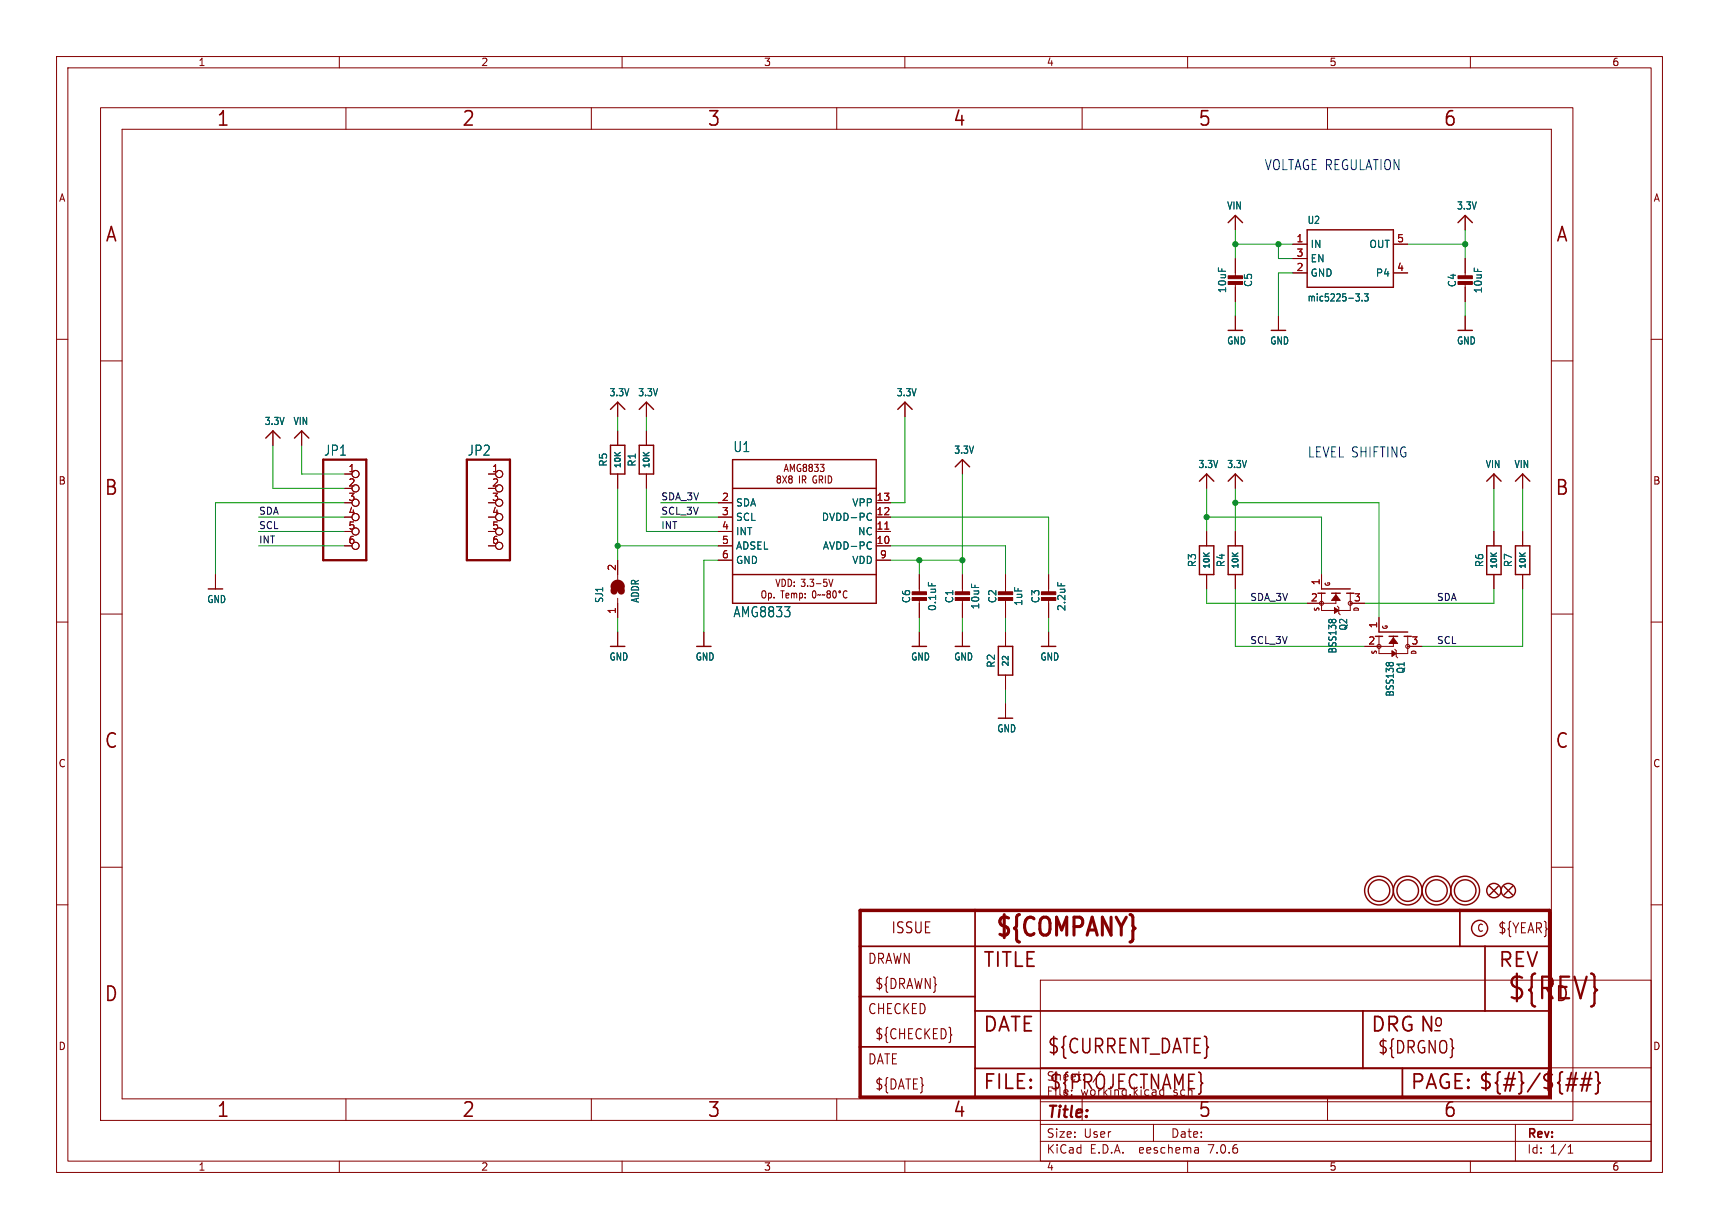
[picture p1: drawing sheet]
<svg xmlns="http://www.w3.org/2000/svg" width="304mm" height="217mm" viewBox="0 0 304 217" stroke-linecap="round" stroke-linejoin="round" font-family="sans-serif">
<g fill="none" stroke="#840000" stroke-width=".18">
<path d="M10 10h284v197.3h-284zM12 12h280v193.3h-280zM17.8 19h260.3v179.1h-260.3zM60 10v2M61.2 19v3.9M104.6 19v3.9M110 10v2M148 19v3.9M160 10v2M191.3 19v3.9M210 10v2M234.7 19v3.9"/>
<path d="M260 10v2M21.6 22.9h252.7v171.4h-252.7zM218.4 38.1v2.5M259.1 38.1v2.5M10 60h2M218.4 45.7v3.3M218.4 50v3.3M218.4 55.9v2.5M226.1 55.9v2.5M228.6 43.2h2.5M228.6 48.3h2.5M228.6 45.7h2.5"/>
<path d="M246.4 43.2h2.5M246.4 48.3h2.5M259.1 45.7v3.3M259.1 50v3.3M259.1 55.9v2.5M292 60h2M17.8 63.8h3.8M48.3 76.2v2.5M53.3 76.2v2.5M109.2 71.1v2.6M109.2 76.2v2.5M114.3 71.1v2.6"/>
<path d="M114.3 76.2v2.5M160 71.1v2.6M274.3 63.8h3.8M61 83.8h1.2M61 88.9h1.2M61 94h1.2M61 96.5h1.2M86.4 83.8h1.2M86.4 88.9h1.2M86.4 94h1.2M86.4 96.5h1.2M109.2 83.8v2.6"/>
<path d="M109.2 99.1v3.4M114.3 83.8v2.6M127 88.9h2.5M127 94h2.5M127 96.5h2.5M127 91.4h2.5M127 99.1h2.5M137.6 84.7l-.2-.2 .2-.3h.3l.1 .2-.2 .3M137.6 84.7l-.2 .2v.3l.2 .2h.3l.1-.2v-.3l-.2-.2M137.6 84.7h.2M138.4 84.2l.7 1.2M138.7 83.4l.3-1.3 .4 1.3"/>
<path d="M138.8 83h.5M139.1 84.2l-.7 1.2M139.7 84.7l-.2-.2 .2-.3h.2l.2 .2-.2 .3M139.7 84.7h.2M139.7 84.7l-.2 .2v.4l.2 .1h.3l.1-.2-.1-.4-.1-.1M139.7 83.4v-1.3l.4 .9 .4-.9v1.3M141.4 84.2v1.2M141.5 82.2a.62 .62 0 0 0-.6 .5 .62 .62 0 0 0 .4 .7l.3-.1v-.5h-.2M141.9 84.8h.5l.1-.2-.1-.4h-.5v1.2M142.1 84.8l.4 .6M142.2 82.7l-.2-.3 .2-.3 .3 .1 .1 .1-.2 .4M142.2 82.7l-.2 .2v.2l.2 .3 .3-.1 .1-.2v-.2l-.2-.2"/>
<path d="M142.2 82.7h.2M143.2 82.7l-.2-.3 .2-.3 .4 .1 .1 .1-.3 .4M143.2 82.7l-.2 .2 .1 .4 .1 .1 .4-.1 .1-.2-.1-.3-.2-.1M143.2 82.7h.2M144 82.1h.7l-.4 .5 .3 .1v.6l-.1 .1-.5-.1M144.3 84.2a.62 .62 0 0 0-.6 .5 .62 .62 0 0 0 .4 .7l.3-.1v-.4h-.2M144.9 84.8h.4M145 82.1h.7l-.4 .5 .3 .1 .1 .1M145.1 84.8l.4 .6M145.3 84.2h-.4v1.2M145.9 84.2v1.2M146.5 84.2v1.2l.5-.2"/>
<path d="M154.9 88.9h2.6M154.9 94h2.6M154.9 96.5h2.6M154.9 91.4h2.6M154.9 99.1h2.6M170.2 81.3v2.5M213.4 83.8v2.6M213.4 94v2.5M218.4 83.8v2.6M218.4 94v2.5M264.2 83.8v2.6M264.2 94v2.5"/>
<path d="M269.2 83.8v2.6M269.2 94v2.5M10 110h2M17.8 108.6h3.8M38.1 101.6v2.5M109.2 105.8v3.4M109.2 111.8v2.5M124.5 111.8v2.5M134.9 104.5h.3l.2 .2v.6l-.2 .4-.4-.1-.1-.7zM135.9 105l.3-.1 .2 .2-.1 .6h-.4M135.9 104.9v1.3M136.9 105.6v.1"/>
<path d="M137.2 102.4l.4 1.3 .3-1.3M138.1 104.5h.6M138.3 102.4a.67 .67 0 0 1 .6 .5 .67 .67 0 0 1-.2 .7l-.4 .1zM138.4 104.5v1.2M139 105.3l.5-.1-.1-.2-.3-.1-.1 .2v.6h.4M139.4 102.4a.67 .67 0 0 1 .6 .5 .67 .67 0 0 1-.2 .7l-.4 .1zM140 104.9v.8M140 105l.3-.1 .1 .2M140.4 105.1l.2-.2 .2 .1 .1 .7M140.4 105.1v.6M140.4 103.6v.1M140.4 102.9v.1"/>
<path d="M141.4 104.9v1.3M141.4 105l.3-.1 .2 .2-.1 .6h-.4M141.7 102.4h.6l-.3 .5 .3 .1v.6l-.2 .1-.4-.1M142.4 105.6v.1M142.4 105v.1M142.8 103.6v.1M143.2 102.4h.7l-.4 .5 .3 .1 .1 .2M143.2 103.6l.2 .1M146.2 102.4h-.5l-.1 .6 .4-.1 .2 .3M146.6 102.4l.3 1.3 .4-1.3M149.8 104.6l-.1-.1a.62 .62 0 0 0-.7 .5 .62 .62 0 0 0 .5 .7l.3-.1M162.6 101.6v3.3"/>
<path d="M162.6 105.9v3.3M162.6 111.8v2.5M170.2 101.6v3.3M170.2 105.9v3.3M170.2 111.8v2.5M177.8 101.6v3.3M177.8 105.9v3.3M177.8 111.8v2.5M177.8 119.4v2.5M185.4 101.6v3.3M185.4 105.9v3.3M185.4 111.8v2.5"/>
<path d="M213.4 101.6v2.5M218.4 101.6v2.5M233.7 104.9v3h5.1v-3M233.7 101.6v2.5M236.2 104.9v1.8h-5.1M236.5 107.2l.2 .2v1.1l.3 .2M238.8 106.7h2.5M243.8 112.5v3.1h5.1v-3.1M243.8 109.2v2.6M246.4 112.5v1.8h-5.1M246.6 114.8l.3 .3v1l.2 .2M248.9 114.3h2.6"/>
<path d="M264.2 101.6v2.5M269.2 101.6v2.5M274.3 108.6h3.8M292 110h2M177.8 124.5v2.5M10 160h2M17.8 153.4h3.8M274.3 153.4h3.8M292 160h2M184 173.3h108v32h-108zM61.2 194.3v3.8M104.6 194.3v3.8"/>
<path d="M148 194.3v3.8M184 198.8h108M184 194.8h108M184 188.8h108M191.3 194.3v3.8M204 198.8v3M234.7 194.3v3.8M268 198.8v6.5M60 205.3v2M110 205.3v2M160 205.3v2M184 201.8h108"/>
<path d="M210 205.3v2M211.8 203l.1 .9M211.9 203.8l-.1 .1M211.9 203.3h-.1M260 205.3v2M277.3 203.9h.8M277.3 202.8l.4-.4v1.5"/>
<circle cx="62.9" cy="88.9" r=".63"/>
<circle cx="62.9" cy="96.5" r=".63"/>
<circle cx="62.9" cy="91.4" r=".63"/>
<circle cx="62.9" cy="86.4" r=".63"/>
<circle cx="62.9" cy="94" r=".63"/>
<circle cx="62.9" cy="83.8" r=".63"/>
<circle cx="88.3" cy="88.9" r=".63"/>
<circle cx="88.3" cy="91.4" r=".63"/>
<circle cx="88.3" cy="96.5" r=".63"/>
<circle cx="88.3" cy="83.8" r=".63"/>
<circle cx="88.3" cy="86.4" r=".63"/>
<circle cx="88.3" cy="94" r=".63"/>
<circle cx="233.7" cy="106.7" r=".36"/>
<circle cx="238.8" cy="106.7" r=".36"/>
<circle cx="243.8" cy="114.3" r=".36"/>
<circle cx="248.9" cy="114.3" r=".36"/>
</g>
<g fill="none" stroke="#840000" stroke-width=".25">
<path d="M217.2 39.4l1.2-1.3 1.3 1.3M257.8 39.4l1.3-1.3 1.2 1.3M217.2 58.4h2.5M224.8 58.4h2.5M231.1 40.6h15.3v10.2h-15.3zM257.8 58.4h2.5M47 77.5l1.3-1.3 1.2 1.3M52.1 77.5l1.2-1.3 1.3 1.3M107.9 72.4l1.3-1.3 1.3 1.3M107.9 78.7h2.6v5.1h-2.6zM113 72.4l1.3-1.3 1.3 1.3M113 78.7h2.6v5.1h-2.6z"/>
<path d="M158.7 72.4l1.3-1.3 1.3 1.3M129.5 81.3h25.4v25.4h-25.4zM129.5 86.4h25.4M168.9 82.5l1.3-1.2 1.2 1.2M212.1 85.1l1.3-1.3 1.2 1.3M212.1 96.5h2.5v5.1h-2.5zM217.2 96.5h2.5v5.1h-2.5zM217.2 85.1l1.2-1.3 1.3 1.3M262.9 96.5h2.5v5.1h-2.5zM262.9 85.1l1.3-1.3 1.2 1.3M268 96.5h2.5v5.1h-2.5zM268 85.1l1.2-1.3 1.3 1.3"/>
<path d="M36.8 104.1h2.6M107.9 114.3h2.6M123.2 114.3h2.5M129.5 101.6h25.4M161.3 114.3h2.5M168.9 114.3h2.5M176.5 114.3h2.6v5.1h-2.6zM184.1 114.3h2.6M233 104.9h1.3M233.7 104.1h5.1M235.5 104.9h1.5M238.1 104.9h1.3"/>
<path d="M243.2 112.5h1.3M243.8 111.8h5.1M245.6 112.5h1.5M248.3 112.5h1.3M176.5 127h2.6M263.4 156.7l1.5 1.5M264.9 156.7l-1.5 1.5M265.9 156.7l1.6 1.5M267.5 156.7l-1.6 1.5"/>
<circle cx="243.8" cy="157.5" r="2.54"/>
<circle cx="243.8" cy="157.5" r="1.9"/>
<circle cx="248.9" cy="157.5" r="2.54"/>
<circle cx="248.9" cy="157.5" r="1.9"/>
<circle cx="254" cy="157.5" r="2.54"/>
<circle cx="254" cy="157.5" r="1.9"/>
<circle cx="259.1" cy="157.5" r="2.54"/>
<circle cx="259.1" cy="157.5" r="1.9"/>
<circle cx="264.2" cy="157.5" r="1.27"/>
<circle cx="266.7" cy="157.5" r="1.27"/>
<circle cx="261.6" cy="164.2" r="1.42"/>
</g>
<g fill="#840000" stroke="#840000" stroke-width=".18">
<path d="M217.2 48.8h2.5v.5h-2.5z"/>
<path d="M217.2 49.8h2.5v.5h-2.5z"/>
<path d="M257.8 49.8h2.5v.5h-2.5z"/>
<path d="M257.8 48.8h2.5v.5h-2.5z"/>
<path d="M176.5 105.7h2.6v.5h-2.6z"/>
<path d="M176.5 104.6h2.6v.6h-2.6z"/>
<path d="M236.2 105.2l.8 1h-1.5z"/>
<path d="M236 107.4l.7 .5-.7 .6z"/>
<path d="M161.3 105.7h2.5v.5h-2.5z"/>
<path d="M161.3 104.6h2.5v.6h-2.5z"/>
<path d="M168.9 105.7h2.5v.5h-2.5z"/>
<path d="M168.9 104.6h2.5v.6h-2.5z"/>
<path d="M184.1 105.7h2.6v.5h-2.6z"/>
<path d="M184.1 104.6h2.6v.6h-2.6z"/>
<path d="M246.4 112.8l.7 1h-1.5z"/>
<path d="M246.1 115.1l.8 .5-.8 .5z"/>
</g>
<g fill="none" stroke="#006464" stroke-width=".18">
<path d="M239.7 52h.7l-.4 .4 .3 .2 .1 .4-.2 .2h-.3M240.8 53.1v.1M241.3 52h.6l-.3 .4 .3 .2v.5l-.2 .1-.4-.1M153.7 90.7l.4 .2M153.8 95.8l.3 .2M154.1 97l-.3 .1M154.1 91.9l-.4 .1M164.2 103v.6M187 103v.6M235 109.6l.2-.1 .2 .1M235.6 109.6l.1-.1 .5 .1M245.2 117.2l.2-.1 .2 .1"/>
<path d="M245.7 117.2l.2-.1 .4 .1"/>
</g>
<path d="M57.1 81.3h7.7v17.8h-7.7zM82.5 81.3h7.7v17.8h-7.7z" fill="none" stroke="#840000" stroke-width=".41"/>
<path d="M108.6 104.5a.64 .64 0 0 1 .6-.6 .64 .64 0 0 1 .7 .6M108.6 103.8a.64 .64 0 0 1 .6-.7 .64 .64 0 0 1 .7 .7" fill="none" stroke="#840000" stroke-width="1.3"/>
<path d="M156.5 93.6h.7" fill="none" stroke="#a90000" stroke-width=".18"/>
<path d="M152.1 161h121.9v33h-121.9z" fill="none" stroke="#840000" stroke-width=".61"/>
<path d="M152.1 176.2h20.3M152.1 167.3h121.9M172.4 161v33M172.4 178.8h101.6M241 178.8v10.1M258.1 161v6.3M262.6 167.3v11.5M152.1 185.1h20.3M172.4 188.9h101.6M248 188.9v5.1" fill="none" stroke="#840000" stroke-width=".3"/>
<path d="M276.9 191.8h1.8M277.1 190.8h1.9M278.7 189.7l-.7 3.2M279.4 191.8h1.9M279.7 190.8h1.8M280.4 189.7l-.7 3.2M281.3 189.7l-.8 3.2M282.1 189.5l.4 .2 .1 .2v1.2l.3 .4-.3 .3v1.2l-.1 .3-.4 .1" fill="none" stroke="#840000" stroke-width=".32"/>
<path d="M168.2 182.9l.1 .1-.1 .1" fill="none" stroke="#840000" stroke-width=".19"/>
<g fill="none" stroke="#009600" stroke-width=".18">
<path d="M218.4 40.6v5.1M218.4 53.3v2.6M218.4 43.2h10.2M226.1 43.2v2.5h2.5M228.6 48.3h-2.5v7.6M248.9 43.2h10.2M259.1 40.6v5.1M259.1 53.3v2.6M48.3 78.7v7.7h12.7M53.3 78.7v5.1h7.7M109.2 73.7v2.5M114.3 73.7v2.5"/>
<path d="M160 73.7v15.2h-2.5M45.7 96.5h15.3M45.7 94h15.3M45.7 91.4h15.3M61 88.9h-22.9v12.7M109.2 86.4v12.7M109.2 96.5h17.8M114.3 86.4v7.6h12.7M116.8 91.4h10.2M116.8 88.9h10.2M127 99.1h-2.5v12.7M157.5 96.5h20.3v5.1"/>
<path d="M157.5 99.1h12.7M157.5 91.4h27.9v10.2M162.6 99.1v2.5M170.2 83.8v17.8M213.4 91.4h20.3v10.2M213.4 86.4v7.6M218.4 88.9h25.4v20.3M218.4 86.4v7.6M264.2 86.4v7.6M269.2 86.4v7.6M109.2 109.2v2.6M162.6 109.2v2.6"/>
<path d="M170.2 109.2v2.6M177.8 109.2v2.6M185.4 109.2v2.6M213.4 104.1v2.6h17.7M218.4 104.1v10.2h22.9M264.2 104.1v2.6h-22.9M269.2 104.1v10.2h-17.7M177.8 121.9v2.6"/>
</g>
<g fill="#009600" stroke="#009600" stroke-width=".18">
<circle cx="109.2" cy="96.5" r=".46"/>
<circle cx="170.2" cy="99.1" r=".46"/>
<circle cx="162.6" cy="99.1" r=".46"/>
<circle cx="226.1" cy="43.2" r=".46"/>
<circle cx="218.4" cy="88.9" r=".46"/>
<circle cx="218.4" cy="43.2" r=".46"/>
<circle cx="259.1" cy="43.2" r=".46"/>
<circle cx="213.4" cy="91.4" r=".46"/>
</g>
<text font-size="5.3" fill="#840000" x="266.4" y="177.3">${REV}</text>
<text font-size="4.4" fill="#840000" x="175.7" y="166.3">${COMPANY}</text>
<g font-size="3.5" fill="#840000">
<text x="38.2" y="22.7">1</text>
<text x="81.6" y="22.7">2</text>
<text x="125" y="22.7">3</text>
<text x="168.4" y="22.7">4</text>
<text x="211.8" y="22.7">5</text>
<text x="255.1" y="22.7">6</text>
<text x="18.5" y="43.1">A</text>
<text x="275" y="43.1">A</text>
<text x="18.3" y="87.9">B</text>
<text x="274.9" y="87.9">B</text>
<text x="18.3" y="132.7">C</text>
<text x="274.9" y="132.7">C</text>
<text x="173.7" y="171.4">TITLE</text>
<text x="264.8" y="171.4">REV</text>
<text x="18.3" y="177.4">D</text>
<text x="274.9" y="177.4">D</text>
<text x="173.7" y="182.9">DATE</text>
<text x="242.3" y="182.9">DRG N</text>
<text x="185.1" y="186.7">${CURRENT_DATE}</text>
<text x="38.2" y="197.9">1</text>
<text x="81.6" y="197.9">2</text>
<text x="125" y="197.9">3</text>
<text x="168.4" y="197.9">4</text>
<text x="173.7" y="193">FILE:</text>
<text x="185.4" y="193">${PROJECTNAME}</text>
<text x="211.8" y="197.9">5</text>
<text x="249.3" y="193">PAGE: ${#}/${##}</text>
<text x="255.1" y="197.9">6</text>
</g>
<g font-size="3" fill="#840000">
<text x="253.4" y="181.9">o</text>
<text x="243.5" y="186.6">${DRGNO}</text>
</g>
<text font-size="2.8" fill="#840000" x="185" y="198.2">Title:</text>
<text font-size="2.7" fill="#840000" x="157.5" y="165.3">ISSUE</text>
<g font-size="2.5" fill="#0000c2">
<text x="223.5" y="30.2">VOLTAGE REGULATION</text>
<text x="231.1" y="81">LEVEL SHIFTING</text>
</g>
<g font-size="2.5" fill="#006464">
<text x="57.2" y="80.8">JP1</text>
<text x="82.6" y="80.8">JP2</text>
<text x="129.6" y="80.2">U1</text>
<text x="129.6" y="109.4">AMG8833</text>
</g>
<g font-size="2.5" fill="#840000">
<text x="264.8" y="165.3">${YEAR}</text>
<text x="153.4" y="170.7">DRAWN</text>
<text x="153.4" y="179.6">CHECKED</text>
<text x="154.6" y="175.2">${DRAWN}</text>
<text x="154.6" y="184">${CHECKED}</text>
<text x="153.4" y="188.5">DATE</text>
<text x="154.6" y="192.9">${DATE}</text>
</g>
<g font-size="2.1" fill="#840000">
<text x="185" y="191.3">Sheet:</text>
<text x="193.2" y="191.3">/</text>
<text x="185" y="194">File:</text>
<text x="191" y="194">working.kicad_sch</text>
<text x="185" y="201.4">Size:</text>
<text x="191.6" y="201.4">User</text>
<text x="207" y="201.4">Date:</text>
<text x="270" y="201.6">Rev:</text>
<text x="185" y="204.2">KiCad</text>
<text x="192.7" y="204.2">E.D.A.</text>
<text x="201.6" y="204.2">eeschema</text>
<text x="213.9" y="204.2">7.0.6</text>
<text x="270" y="204.2">Id:</text>
<text x="274" y="204.2">1/1</text>
</g>
<g font-size="1.8" fill="#840000">
<text x="35" y="11.9">1</text>
<text x="85" y="11.9">2</text>
<text x="135" y="11.9">3</text>
<text x="185" y="11.9">4</text>
<text x="235" y="11.9">5</text>
<text x="285" y="11.9">6</text>
<text x="10.3" y="35.9">A</text>
<text x="292.3" y="35.9">A</text>
<text x="10.3" y="85.9">B</text>
<text x="145.4" y="84.7">IR GRID</text>
<text x="292.2" y="85.9">B</text>
<text x="143.9" y="105">Temp:</text>
<text x="10.3" y="135.9">C</text>
<text x="292.2" y="135.9">C</text>
<text x="261.1" y="165">C</text>
<text x="10.3" y="185.9">D</text>
<text x="292.2" y="185.9">D</text>
<text x="35" y="207.2">1</text>
<text x="85" y="207.2">2</text>
<text x="135" y="207.2">3</text>
<text x="185" y="207.2">4</text>
<text x="235" y="207.2">5</text>
<text x="285" y="207.2">6</text>
</g>
<g font-size="1.8" fill="#006464">
<text x="216.9" y="37.3">VIN</text>
<text x="231.1" y="39.8">U2</text>
<text x="257.5" y="37.3">3.3V</text>
<text x="231.6" y="44">IN</text>
<text x="231.6" y="46.6">EN</text>
<text x="242" y="44">OUT</text>
<text x="217" y="51.9" transform="rotate(-90 217 51.9)">10uF</text>
<text x="221.6" y="50.9" transform="rotate(-90 221.6 50.9)">C5</text>
<text x="231.1" y="53.5">mic5225-3.3</text>
<text x="231.6" y="49.1">GND</text>
<text x="243.2" y="49.1">P4</text>
<text x="257.7" y="50.9" transform="rotate(-90 257.7 50.9)">C4</text>
<text x="262.2" y="52" transform="rotate(-90 262.2 52)">10uF</text>
<text x="216.9" y="61.1">GND</text>
<text x="224.5" y="61.1">GND</text>
<text x="257.5" y="61.1">GND</text>
<text x="107.7" y="70.3">3.3V</text>
<text x="112.7" y="70.3">3.3V</text>
<text x="158.5" y="70.3">3.3V</text>
<text x="46.7" y="75.4">3.3V</text>
<text x="51.8" y="75.4">VIN</text>
<text x="107.5" y="82.6" transform="rotate(-90 107.5 82.6)">R5</text>
<text x="112.6" y="82.6" transform="rotate(-90 112.6 82.6)">R1</text>
<text x="168.6" y="80.4">3.3V</text>
<text x="211.8" y="83">3.3V</text>
<text x="216.9" y="83">3.3V</text>
<text x="262.6" y="83">VIN</text>
<text x="267.7" y="83">VIN</text>
<text x="130" y="89.8">SDA</text>
<text x="150.6" y="89.8">VPP</text>
<text x="130" y="92.3">SCL</text>
<text x="130" y="94.8">INT</text>
<text x="145.2" y="92.3">DVDD-PC</text>
<text x="151.6" y="94.8">NC</text>
<text x="130" y="97.4">ADSEL</text>
<text x="130" y="99.9">GND</text>
<text x="145.4" y="97.4">AVDD-PC</text>
<text x="150.6" y="99.9">VDD</text>
<text x="211.7" y="100.4" transform="rotate(-90 211.7 100.4)">R3</text>
<text x="216.8" y="100.4" transform="rotate(-90 216.8 100.4)">R4</text>
<text x="262.5" y="100.4" transform="rotate(-90 262.5 100.4)">R6</text>
<text x="267.6" y="100.4" transform="rotate(-90 267.6 100.4)">R7</text>
<text x="36.5" y="106.8">GND</text>
<text x="106.8" y="106.7" transform="rotate(-90 106.8 106.7)">SJ1</text>
<text x="113.2" y="106.7" transform="rotate(-90 113.2 106.7)">ADDR</text>
<text x="161.1" y="106.8" transform="rotate(-90 161.1 106.8)">C6</text>
<text x="168.8" y="106.8" transform="rotate(-90 168.8 106.8)">C1</text>
<text x="173.3" y="107.9" transform="rotate(-90 173.3 107.9)">10uF</text>
<text x="176.4" y="106.8" transform="rotate(-90 176.4 106.8)">C2</text>
<text x="181" y="107.3" transform="rotate(-90 181 107.3)">1uF</text>
<text x="184" y="106.8" transform="rotate(-90 184 106.8)">C3</text>
<text x="165.7" y="108.2" transform="rotate(-90 165.7 108.2)">0.1uF</text>
<text x="188.6" y="108.2" transform="rotate(-90 188.6 108.2)">2.2uF</text>
<text x="238.4" y="111.6" transform="rotate(-90 238.4 111.6)">Q2</text>
<text x="107.7" y="117">GND</text>
<text x="122.9" y="117">GND</text>
<text x="161" y="117">GND</text>
<text x="168.6" y="117">GND</text>
<text x="176.1" y="118.2" transform="rotate(-90 176.1 118.2)">R2</text>
<text x="183.9" y="117">GND</text>
<text x="236.5" y="115.7" transform="rotate(-90 236.5 115.7)">BSS138</text>
<text x="248.6" y="119.2" transform="rotate(-90 248.6 119.2)">Q1</text>
<text x="246.7" y="123.3" transform="rotate(-90 246.7 123.3)">BSS138</text>
<text x="176.2" y="129.7">GND</text>
</g>
<g font-size="1.8" fill="#a90000">
<text x="229.2" y="42.9">1</text>
<text x="229.2" y="45.5">3</text>
<text x="246.9" y="42.9">5</text>
<text x="229.2" y="48">2</text>
<text x="246.9" y="48">4</text>
<text x="61.5" y="83.6">1</text>
<text x="86.9" y="83.6">1</text>
<text x="61.5" y="86.1">2</text>
<text x="61.5" y="88.6">3</text>
<text x="86.9" y="86.1">2</text>
<text x="86.9" y="88.6">3</text>
<text x="127.6" y="88.6">2</text>
<text x="154.9" y="88.6">13</text>
<text x="61.5" y="91.2">4</text>
<text x="61.5" y="93.7">5</text>
<text x="86.9" y="91.2">4</text>
<text x="86.9" y="93.7">5</text>
<text x="127.6" y="91.2">3</text>
<text x="127.6" y="93.7">4</text>
<text x="154.9" y="93.7">11</text>
<text x="154.9" y="91.2">12</text>
<text x="61.5" y="96.3">6</text>
<text x="86.9" y="96.3">6</text>
<text x="109" y="101" transform="rotate(-90 109 101)">2</text>
<text x="127.6" y="96.3">5</text>
<text x="127.6" y="98.8">6</text>
<text x="154.9" y="96.3">10</text>
<text x="155.5" y="98.8">9</text>
<text x="231.7" y="106.4">2</text>
<text x="233.4" y="103.6" transform="rotate(-90 233.4 103.6)">1</text>
<text x="239.3" y="106.4">3</text>
<text x="109" y="108.7" transform="rotate(-90 109 108.7)">1</text>
<text x="243.6" y="111.2" transform="rotate(-90 243.6 111.2)">1</text>
<text x="241.9" y="114">2</text>
<text x="249.5" y="114">3</text>
</g>
<g font-size="1.7" fill="#0f0f0f">
<text x="116.8" y="88.6">SDA_3V</text>
<text x="45.7" y="91.1">SDA</text>
<text x="45.7" y="93.6">SCL</text>
<text x="116.8" y="91.1">SCL_3V</text>
<text x="116.8" y="93.6">INT</text>
<text x="45.7" y="96.2">INT</text>
<text x="221" y="106.3">SDA_3V</text>
<text x="254" y="106.3">SDA</text>
<text x="221" y="114">SCL_3V</text>
<text x="254" y="114">SCL</text>
</g>
<g font-size="1.4" fill="#006464">
<text x="110" y="83" transform="rotate(-90 110 83)">10K</text>
<text x="115.1" y="83" transform="rotate(-90 115.1 83)">10K</text>
<text x="214.2" y="100.7" transform="rotate(-90 214.2 100.7)">10K</text>
<text x="219.3" y="100.7" transform="rotate(-90 219.3 100.7)">10K</text>
<text x="265" y="100.7" transform="rotate(-90 265 100.7)">10K</text>
<text x="270.1" y="100.7" transform="rotate(-90 270.1 100.7)">10K</text>
<text x="178.6" y="118" transform="rotate(-90 178.6 118)">22</text>
</g>
<g font-size="1.1" fill="#840000">
<text x="235.4" y="103.8" transform="rotate(-90 235.4 103.8)">G</text>
<text x="233.5" y="108.2" transform="rotate(-90 233.5 108.2)">S</text>
<text x="240.5" y="108.2" transform="rotate(-90 240.5 108.2)">D</text>
<text x="245.6" y="111.4" transform="rotate(-90 245.6 111.4)">G</text>
<text x="243.7" y="115.8" transform="rotate(-90 243.7 115.8)">S</text>
<text x="250.6" y="115.8" transform="rotate(-90 250.6 115.8)">D</text>
</g>
</svg>
